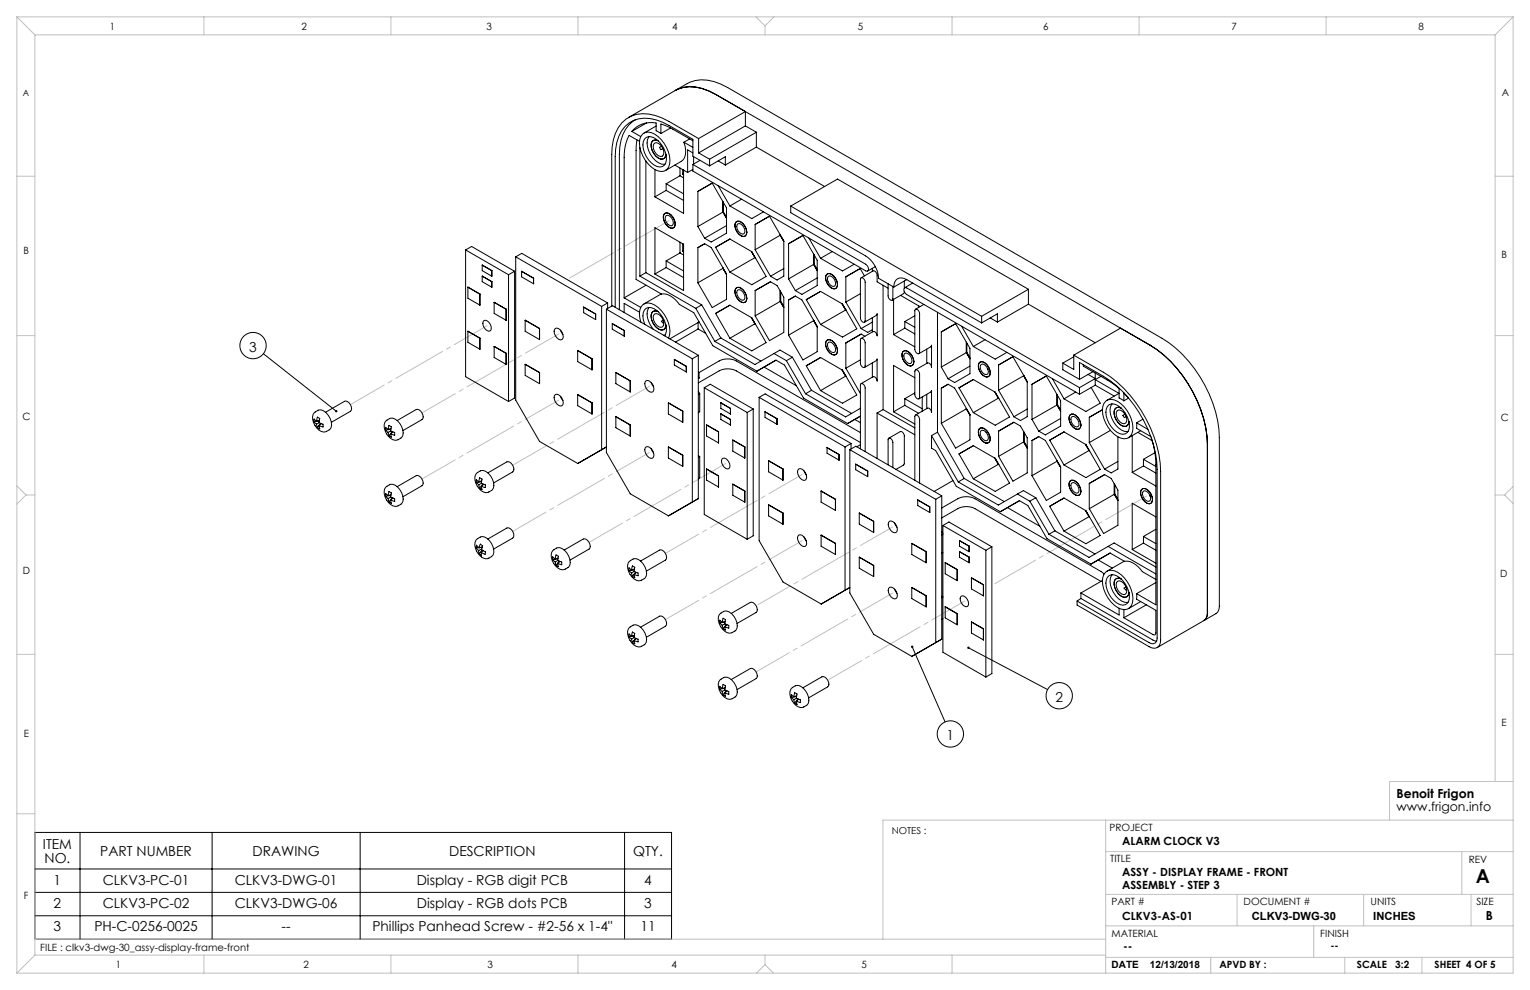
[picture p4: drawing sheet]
<svg xmlns="http://www.w3.org/2000/svg" width="432mm" height="279mm" viewBox="0 0 432 279" stroke-linecap="round" stroke-linejoin="round" font-family="sans-serif">
<g fill="none" stroke="#000" stroke-width=".28">
<path d="M177.4 33.2l16.5-9.6a10.3 10.3 0 0 1 9.5 .1l124.6 71.8a35.7 35.7 0 0 1 16.1 28v47.6a2.29 2.29 0 0 1-.9 2.1l-16.6 9.5M178.3 37.1a7 7 0 0 1 6.9-2.4v2.2l1.3 .8M178.3 37.1l2.5 1.4M179.3 33.8a9.5 9.5 0 0 0-4.4 7.8l-.1 45.8M179.8 39.5l-.3 3v36.4l7.2 4.1a5.5 5.5 0 0 1 5 2.9l4.1 2.4 5.4 9.3 12.4 7.2 5.4-3.2 2.4 1.4 5.4 9.4 12.4 7.1 3.6-2.1M180.5 39.9l-2.9-1.7a12.6 12.6 0 0 0-1.5 6.2v39.7M181.4 37.8a2.84 2.84 0 0 1 3.4 .1 9.1 9.1 0 0 1 4.2 8.5 2.53 2.53 0 0 1-4.2 1.4 9.1 9.1 0 0 1-4.2-8.5zM182.3 38.8a2.67 2.67 0 0 1 3.1 .6 6.8 6.8 0 0 1 2.5 6.6 2 2 0 0 1-3.3 .6 7.1 7.1 0 0 1-3.1-6.6zM182.5 34.7l-4.2 2.4M183.2 38.5a4.4 4.4 0 0 0 .4 5 4.4 4.4 0 0 0 4.1 2.8M184 40a3.8 3.8 0 0 0 3 4.9l.5-.2 .4-1.2a1.21 1.21 0 0 1-1.5 1.4 4.1 4.1 0 0 1-2.4-4.8 1.28 1.28 0 0 1 1.8-.4 1.3 1.3 0 0 0-1.8 .3zM185.2 35.6l-3.5 2"/>
<path d="M186.5 37.7v-2.7l3 1.2 6 3.5M189.3 36.1l-2.8 1.6M190.6 25.5a10.3 10.3 0 0 1 9.5 .2l1.9 1M194.6 39.2l-1.6 .9M197.2 39.1l-8.4-4.8a11.9 11.9 0 0 0-10.7-1.5 10 10 0 0 0-5.3 8.6l-.2 45M197.2 39.1v4.1M202 26.7l122.6 70.7a35.7 35.7 0 0 1 16.2 28v47.6a2.29 2.29 0 0 1-1 2.1M202 26.7l8.4 4.8M210.4 35.5l3.1 1.8M210.4 31.5l-13.2 7.6M210.4 35.5l-13.2 7.7M210.4 31.5v4"/>
<path d="M213.5 37.3l-13.2 7.6M213.5 37.3v4.2M180.6 41.7v36.2M182.3 45.5v31.4M184.8 40.4a2.55 2.55 0 0 1 2.4 3.3l-.3 .4a2.55 2.55 0 0 1-2.4-3.4zM184.8 47.9v7.7M186.7 41.3l-.6 .3 .2 .3 .2 .4 .6-.4M188 53.7l4.9 2.9M188 51.9l4.9 2.8M188 51.9v1.8M188 53.7l-3.2 1.9M190.5 46.6l3.6 2.1"/>
<path d="M191.9 49.6l-3.9 2.3M191.9 47.4v2.2M191.9 49.6l1 .6M192.7 47.9v1.2M192.7 49.1l.2 .2M192.9 49.1h.1M192.9 48v1.1M192.9 49.1h-.2M192.9 48v12.2l-8.1-4.6M193 40.1a5.3 5.3 0 0 1-.3 5.1l-4.9 2.9M193 40.1l2.5 1.5M195.5 46.4l48.8 28.2 .6 .6a.83 .83 0 0 1-.3 1.3l-49.1-28.2z"/>
<path d="M195.5 43.2l-1.4-.9v6.4M195.5 47.8l-1.4 .9M195.7 44.2v2.1M197.2 43.2l3.1 1.7M197.6 45.3l-2.1 1.1M200.3 46.8l-4.8-2.7v-4.8l-6.7-3.9a11.2 11.2 0 0 0-10.1-1.4 9.4 9.4 0 0 0-5 8.1l-.1 44.6M200.3 44.9v1.9M202.7 45.4l2 1.2M202.7 52.4l3.3 5.7M204 56.9v3l1 1.7M204.2 59.8l.8 1.5M204.2 57.2v2.6"/>
<path d="M204.2 59.8l-7.2 4.1M204.7 46.6v-2.4l-4.4 2.6M206 58.1l6.2 3.6 3.3-1.9M209.3 56.2l-3.3 1.9M213.5 41.5l-8.8 5.1M213.5 41.5l19.2 11.1M223.2 58.2v1.8l21.1 12.2a8 8 0 0 1 3.6 6.3l4.4 2.5M223.2 58.2l53.8 31.1M223.2 58.2l13.2-7.7 53.8 31.1M131.4 70.5l12.1 7M131.4 70.5v35.8l12.1 7M131.4 70.5l1.7-.9 12.1 7"/>
<path d="M136.1 74.8l2.7 1.6M136.1 74.8v1.6l2.7 1.5M136.1 77.9l2.7 1.6M136.1 77.9v1.6l2.7 1.6M136.1 77.9h.1M136.1 74.8h.1M138.8 76.4v1.5M138.8 79.5v1.6M138.8 76.4h.1M138.8 77.9h.1M138.8 79.5h.1M143.5 77.5v35.8"/>
<path d="M145.2 76.6l-1.7 .9M145.2 76.6v35.7l-1.7 1M145.5 72.5v40.4l6.8 11.7 10.8 6.2M145.5 72.5l24.3 14M145.5 72.5l1.7-1 24.3 14M147.2 76.6l3.4 1.9M147.2 76.6v1.5l3.4 2M150.6 78.5v1.6M150.6 78.5h.1M180.6 77.9l15.8 9.1M182.3 76.9l15.7 9.1M182.3 76.9l-1.7 1"/>
<path d="M184.8 64.3l8.1 4.6v13.1l-8.1-4.7zM187.4 60.4a1.45 1.45 0 0 1 2.2 .5 2.7 2.7 0 0 1 .5 3.4 1.86 1.86 0 0 1-2.2-1.1 2.66 2.66 0 0 1-.5-2.8zM187.7 60.2a1.91 1.91 0 0 1 2.2 1.1 2.6 2.6 0 0 1 .4 2.8 1.49 1.49 0 0 1-2.2-.6 2.65 2.65 0 0 1-.4-3.3zM188 60.9a1.88 1.88 0 0 1 1.8 2.7 1.88 1.88 0 0 1-1.8-2.7zM188 75.5l4.9 2.8M188 73.6l4.9 2.9M188 73.6v1.9M188 75.5l-3.2 1.8M191.9 71.4l-3.9 2.2M191.9 68.4v3M191.9 71.4l1 .6M192.7 68.8v2.1"/>
<path d="M192.7 70.9l.2 .1M192.9 68.9v1.9M192.9 70.8v.1M192.9 70.8l-.2 .1M197 69.9l1.9-1.1 1.8 1.1 4.3 7.4v7.2l-4 2.3-4-7zM197 63.9v-9.9l4-2.3 4 7v7.1l-4.3 2.5-1.8-1.1M197 63.9l1.9 3.3M202 69.8l4-2.3 6.2 3.5 4 7-4 2.4-6.2-3.6zM204 75.7l1 1.8M204 75.6v.1M204 75.7l-7 4.1M204.1 75.7h-.1"/>
<path d="M205 63.7l-6.1 3.5M207.7 62.7a1.45 1.45 0 0 1 2.1 .6 2.7 2.7 0 0 1 .5 3.3 1.86 1.86 0 0 1-2.2-1.1 2.66 2.66 0 0 1-.4-2.8zM208.3 63.2a1.89 1.89 0 0 1 1.6 2.8 1.89 1.89 0 0 1-1.6-2.8zM212.1 71l1 1.7M213.1 72.7l.1 .1M213.1 72.7l-7.1 4.1M213.1 70.5v-7.2l4.1-2.3 4 7v9.9l-1.9 1.1-1.9-1M213.1 70.5l4.3 7.5M213.1 72.7h.1M220.2 66.3l1 1.8M220.3 66.4l-7.2 4.1M221.2 75.8l-3.8 2.2"/>
<path d="M222.6 78.7v-9.9l4-2.3 4 7v7.1l-4.3 2.5-1.8-1.1M222.6 78.7l1.9 3.3M228.3 67.2l3.3 5.7M229.6 71.7v2.9M229.6 74.6l1 1.8M229.6 74.6l-7 4.1M229.8 74.5l.8 1.6M229.8 71.9v2.6M229.8 74.5l-.2 .1M230.6 78.4l-6.1 3.6M231.6 72.9l6.2 3.6 3.3-1.9M233.2 77.5a1.45 1.45 0 0 1 2.2 .5 2.7 2.7 0 0 1 .5 3.4 1.86 1.86 0 0 1-2.2-1.1 2.66 2.66 0 0 1-.5-2.8z"/>
<path d="M233.5 77.3a2.72 2.72 0 0 1 2.8 2.7l-.2 1.2a1.51 1.51 0 0 1-2.2-.6 2.62 2.62 0 0 1-.4-3.3zM233.8 78a1.82 1.82 0 0 1 2 2.3l-.2 .4a1.82 1.82 0 0 1-2-2.3zM234.9 71l-3.3 1.9M243 78.4l3.4-1.9h.5l.6 .9v2.1l3.1 1.8M243 78.4l.8 .3 .4 .9v10.9l-.4 .5-.8-.6-.2-.7v-10.9zM244 77.9l-1.2-2.1-4.1 2.3v7.2M246.2 75.7v.9M247 75.2l-2.1 1.3M255.2 79.3v2M255.9 78.9a2.22 2.22 0 0 0-2.6-.2 2.22 2.22 0 0 0-1 2.3M255.9 78.9l21.1 12.2M255.9 78.9l-3.6 2.1"/>
<path d="M257.6 79.9l-2.3 1.3M74.3 99.8l20.6 16.2M132 81.1v3.1l3.4 1.9M132 81.1l3.4 1.9M132 93.5v3.1l3.4 2M132 93.5l3.4 1.9M132.1 81l-.1 .1M132.1 93.5h-.1M135.4 83v3.1M135.4 95.4v3.2M136.6 90.5a1.96 1.96 0 0 1 1.7 2.9 1.96 1.96 0 0 1-1.7-2.9zM138.8 81v.1"/>
<path d="M139.5 85.3v3.1l3.3 2M139.5 85.3l3.4 2M139.5 97.8v3.1l3.3 1.9M139.5 97.8l3.3 1.9M139.5 97.8l3.4 1.9M139.5 85.3h.1M139.5 97.8h.1M142.8 99.7v3.1M142.9 87.3l-.1 3.1M142.9 99.7l-.1 3.1M142.9 99.7h-.1M148.2 90.4v3.1l4.1 2.3"/>
<path d="M148.2 90.4l4.1 2.3M148.2 90.4h.1M150.6 80.1h.1M152.3 92.7v3.1M152.3 95.8h.1M152.3 92.7h.1M156.8 92.7a2.11 2.11 0 0 1 1.8 3.1 2.11 2.11 0 0 1-1.8-3.1zM158.2 93.2l.7 1.2M163 98.9v3.2l4.1 2.3M163 98.9l4.1 2.4M163.1 98.9h-.1M164.7 86.7l3.4 1.9"/>
<path d="M164.7 86.7v1.5l3.4 2M168.1 88.6v1.6M168.1 88.6h.1M169.8 86.5v40.4l1.3-.8-8 4.7M171.1 87.3v40.4l6.8 11.7 10.8 6.2M171.1 87.3l24.3 14M171.1 87.3l1.7-1 24.3 14M171.5 85.5l-1.7 1M171.5 85.5v1.6M172.8 91.4v1.5l3.4 2M172.8 91.3l3.4 2M172.8 91.3v.1"/>
<path d="M176.1 84.1l4.7 2.7M176.2 93.3v1.6M176.2 94.8v.1M176.2 93.3h.1M180.5 88.1l-4.4-2.5v2.6M180.9 90.9a4.9 4.9 0 0 1 .5-4.9 2.84 2.84 0 0 1 3.4 .1 9.1 9.1 0 0 1 4.2 8.5l-.3 .8M182 91.6a3.9 3.9 0 0 1 .3-4.6 2.67 2.67 0 0 1 3.1 .6 6.8 6.8 0 0 1 2.5 6.7l-.3 .5M182.3 80.5l-6.2 3.6M183.2 86.8a4.4 4.4 0 0 0 .4 5l.8 1.2M184.2 88l.5-.3 1.1 .3a1.26 1.26 0 0 0-2 .8 4 4 0 0 0 3.2 4.3l.5-.2 .4-1.1a1.26 1.26 0 0 1-.5 1.2 1.26 1.26 0 0 1-1.4 0 4.3 4.3 0 0 1-2.1-4.5zM184.7 88.6a1.7 1.7 0 0 1 2.1 1.1 2.07 2.07 0 0 1 .2 2.5 1.7 1.7 0 0 1-2.1-1 2.07 2.07 0 0 1-.2-2.6zM186.6 83l-4.9 2.8"/>
<path d="M187.2 90.4l-.5 .3 .5 .5 .1-.1M187.7 94.6h-.4M196.4 87l5.3 9.3M197 92.9l2.2 1.2M197 91v1.9M197 92.9l-6.4 3.6M197.3 90.9l-8.3 4.7M198 86l5.4 9.4M198 86l-1.6 1M201.7 96.3l11.4 6.6 5.3-3.1M202 88.5l4-2.4 6.2 3.6 4 7-4 2.3-6.2-3.5zM203.4 95.4l11.3 6.5"/>
<path d="M203.4 95.4l-1.7 .9M207.7 81.4a1.45 1.45 0 0 1 2.1 .5 2.7 2.7 0 0 1 .5 3.4 1.86 1.86 0 0 1-2.2-1.1 2.66 2.66 0 0 1-.4-2.8zM208.3 81.8a1.89 1.89 0 0 1 1.6 2.9 1.89 1.89 0 0 1-1.6-2.9zM212.1 89.6l1 1.8M213.1 91.4h.1M213.1 91.4l-7.1 4.1M213.1 82l4.3-2.5 1.9 1.1 1.9 3.3v9.9l-4 2.3-4.1-7zM213.1 91.3v.1M218.4 99.8l3.5 2M218.4 99.8l1.7-1 3.5 2M220.2 82.1v3l1 1.7M220.3 85l.9 1.5"/>
<path d="M220.3 82.4v2.6M220.3 85l-7.2 4.1M222.6 84.7l1.9-1.1 1.8 1 4.3 7.5v7.2l-4 2.3-4-7zM227.5 84.6l4.1-2.4 6.2 3.6 4 7-4 2.3-6.2-3.5zM229.6 90.4l1 1.9M229.7 90.5l-7.1 4.1M233.2 96.2a1.45 1.45 0 0 1 2.2 .5 2.7 2.7 0 0 1 .5 3.3 1.86 1.86 0 0 1-2.2-1 2.66 2.66 0 0 1-.5-2.8zM233.9 96.6a1.89 1.89 0 0 1 1.6 2.8 1.89 1.89 0 0 1-1.6-2.8zM237.6 85.7l1.1 1.8M238.7 87.5l.1 .1M238.7 87.5l-7.1 4.1M238.7 85.3l4.3 7.4"/>
<path d="M238.7 87.5h.1M242.8 82.9l-4.1 2.4M243 95.5l.8 .3 .4 .9v6.6l-.4 .4-.8-.5-.2-.7v-6.5zM243 92.7l1.9 1.1 1.3-.7M244 90.9l3.3-1.9 .2-.4v6.2l-.2-.7-.7-.6-3.6 2M244.1 94.9l-1.1-.6-4.3 2.5v7.1M246.2 89.7v4M246.2 90.9l-3.2 1.8M249.2 80.5v35.1M250.6 80.1l.1 3.7 .4 .7 .5 .3 .4-.5v-3.4M252.2 94.4l6 3.5M252.2 84.5v9.9"/>
<path d="M254.2 83.4l5.5 3.1M254.8 99.3a1.45 1.45 0 0 1 2.2 .5 2.7 2.7 0 0 1 .5 3.4 1.86 1.86 0 0 1-2.3-1.1 2.66 2.66 0 0 1-.4-2.8zM255.2 82.3l-.2 .6-3.2 1.8M255.4 90.7v1.9M255.4 92.6l-3.2 1.8M255.4 92.6l2.8 1.6M255.4 90.7l2.8 1.7M255.4 99.7a1.89 1.89 0 0 1 1.6 2.8 1.89 1.89 0 0 1-1.6-2.8zM258.2 89.1l-2.8 1.6M258.4 87.3l.7 .2 .4 1v10.9l-.4 .5-.7-.6-.2-.7v-10.9zM259.3 86.3v.5M259.3 99.8l3.4-1.9 .2-.5v6.3l-.4-1-.5-.3-3.6 2"/>
<path d="M260.7 85.9l-2.3 1.4M261.6 98.5v4.1M264.6 88.1v33.9M271.4 92.1l3.3 5.7M272.7 96.6v2.9M272.7 99.5l1 1.8M272.7 99.5l-7 4.1M272.9 99.4l.8 1.6M272.9 96.8v2.6M272.9 99.4l-.2 .1M274.7 97.8l6.2 3.6 3.3-2M277 89.3v1.8"/>
<path d="M278 95.9l-3.3 1.9M279.5 89.7l2 1.2M281.5 90.9v-2.3l-4.5 2.5M290.2 85.8l-8.7 5.1M290.2 85.8l18.9 10.9M290.2 81.6l-13.2 7.7M290.2 81.6v4.2M316.2 92.6l-13.2 7.6M88.6 119l.7 .7M89.3 118.9l.3-1.2 .2 .2a.51 .51 0 0 1 .3 .8v.6M89.3 118.9l-.7-.6v.7M89.3 119.7l.3 1"/>
<path d="M90.1 119.3l.5 .2a.55 .55 0 0 1 .5 .3 .55 .55 0 0 1-.1 .7l-.9-.4M90.1 119.3l-.8 .4M90.1 118.8l-1.5 .2M90.1 118.6l-.8 .3M90.5 119.5l-.9 1.2M90.7 119.6l-.6 .5M91.9 116.4l5.4-3.2a1.89 1.89 0 0 1 1.6 2.9l-5.4 3.1M109.2 118.6a2.01 2.01 0 0 1 3 .2 3.8 3.8 0 0 1 1.2 4.7l-1 .6M109.2 118.6a2.66 2.66 0 0 0-.1 3.9 2.54 2.54 0 0 0 3.3 1.5M112.1 118.7l5.4-3.1a1.89 1.89 0 0 1 1.6 2.8l-5.4 3.1M148.2 102.8v3.1l4.1 2.4M148.2 102.8l4.1 2.3"/>
<path d="M148.2 102.8h.1M152.3 105.1v3.2M152.3 108.3h.1M152.3 105.1v.1M156.8 111.3a2.11 2.11 0 0 1 1.8 3.2 2.11 2.11 0 0 1-1.8-3.2zM158.2 111.8l.7 1.2M163 111.4l4.1 2.3M163 111.4v3.1l4.1 2.3M167.1 101.3v3.1M167.1 113.7v3.1M167.1 101.3h.1M167.1 104.4h.1"/>
<path d="M167.1 116.8h.1M167.1 113.7h.1M173.8 117.6l4.1 2.3M173.8 105.2v3.1l4 2.3M173.8 105.2l4.1 2.3M173.8 117.6v3.1l4 2.3M173.8 117.6l4 2.3M173.8 105.1v.1M177.9 110.6h-.1M177.9 107.5l-.1 3.1M177.9 119.9l-.1 3.1M177.9 119.9h-.1"/>
<path d="M177.9 107.5h-.1M182.4 107.4a2.11 2.11 0 0 1 1.8 3.2 2.11 2.11 0 0 1-1.8-3.2zM183.8 108l.7 1.1M188.6 113.7l4.1 2.3M188.6 113.7v3.1l4.1 2.4M190.3 101.5l3.4 1.9M190.3 101.5v1.5l3.4 2M192.7 116v3.2M192.7 119.1v.1M192.7 116h.1M193.7 103.4v1.6M193.7 104.9v.1"/>
<path d="M195.4 101.3v40.4l1.7-1M197.1 108.1l5.9-3.4a5.4 5.4 0 0 1 4.8 0l35 20.2M197.1 106.6l.2 .1M197.1 110.4l.4 .7M197.1 105l.2 .1M197.1 100.3v40.4M197.1 100.3l-1.7 1M197.3 105.1l5.7-3.2a5.4 5.4 0 0 1 4.8 0l35 20.2M197.3 105.1v1.6M197.3 106.7l-.2 .1M197.5 111.1v5.1l-.4 .2M197.5 111.1l-.4 .2"/>
<path d="M198.8 109.4l12.1 7M198.8 109.4v35.8l12.1 7M198.8 109.4l1.7-1 12.1 7M199.4 119.9l3.4 2M199.4 119.9v3.1l3.4 2M203.4 113.7l2.8 1.6M203.4 116.8l2.8 1.6M203.4 113.7l2.7 1.6M203.4 113.7v1.6l2.7 1.5M203.4 116.8v1.6l2.7 1.5M203.4 116.8l2.7 1.6M206.2 115.3l-.1 1.5"/>
<path d="M206.2 118.4l-.1 1.5M206.2 115.3h-.1M206.2 116.8h-.1M206.2 119.9h-.1M206.2 118.4h-.1M210.9 116.4v35.8M212.6 115.4l-1.7 1M212.6 115.4v35.8l-1.7 1M214.2 112.1l24.3 14M214.2 112.1l1.7-.9 24.3 14M214.2 112.1v40.5l6.8 11.6 10.8 6.3M215.6 103.6l9.2 5.3"/>
<path d="M215.9 116.2l3.4 2M215.9 116.2v1.6l3.4 1.9M215.9 116.2h.1M219.3 118.2v1.5M219.3 118.2h.1M219.3 119.7h.1M221.9 101.8l5.4 9.3M223.6 100.8l5.4 9.4M223.6 100.8l-1.7 1M227.3 111.1l11.4 6.6 4.1-2.5M227.5 103.2l4.1-2.3 6.2 3.6 4 7-4 2.3-6.2-3.6zM229 110.2l11.3 6.5"/>
<path d="M229 110.2l-1.7 .9M237.6 104.4l1.2 1.8M238.7 103.9l4.1 7M238.7 106.1l-7.1 4.1M241.2 118.4l1.6 .9M242.8 101.5l-4.1 2.4M244 103.7l3.3-1.9 .2-.5v6.2l-.2-.6-.7-.6-3.6 2M246.2 102.4v4M247.5 116.6l10.7 6.1M247.5 116.6v12.8M249.2 115.6l9 5.2M249.2 115.6l-1.7 1"/>
<path d="M252.2 116.2l6 3.5M255.4 112.5v1.9M255.4 114.4l-3.2 1.8M255.4 114.4l3.8 2.2M255.4 112.5l4.9 2.9M258.2 106.6l-6-3.4v13M258.2 110.9l-2.8 1.6M258.4 104.4l.7 .2 .4 1v6.5l-.4 .5-.7-.6-.2-.6v-6.6zM259.3 112.6l3.4-2 .2-.4v6.2l-.2-.7-.7-.5-3.6 1.9M260.3 112v4M261.6 111.3v4M265.7 103.6v-9.9l4-2.4 4 7v7.2l-4.3 2.5-1.8-1.1"/>
<path d="M265.7 103.6l1.9 3.3M270.7 109.5l4-2.4 6.2 3.6 4 7-4 2.3-6.2-3.5zM272.7 115.3v.1M272.7 115.4l-7 4.1M272.8 115.4h-.1M273.7 117.1l-4.3-7.6-1.8-1.1-1.9 1.1v10M273.7 117v7.1l-4 2.4-4-7M273.7 103.3l-6.1 3.6M276.4 102.4a1.45 1.45 0 0 1 2.1 .5 2.7 2.7 0 0 1 .5 3.4 1.86 1.86 0 0 1-2.2-1.1 2.66 2.66 0 0 1-.4-2.8zM276.4 102.4a1.49 1.49 0 0 1 2.2 .6 2.64 2.64 0 0 1 .4 3.3 2.7 2.7 0 0 1-2.9-2.7zM277 102.8a1.89 1.89 0 0 1 1.6 2.9 1.89 1.89 0 0 1-1.6-2.9zM278.7 104l.1 .3"/>
<path d="M280.8 110.6l1.1 1.8M281.8 110.1v-7.1l4.1-2.3 4 7v9.9l-1.9 1.1-1.9-1.1M281.8 110.1l4.3 7.5M281.8 112.3l-7.1 4.2M288.9 105.9v.2M288.9 106.1l1 1.7M288.9 106.1l-7.1 4M289 106l-.1 .1M289.9 115.4l-3.8 2.2M291.3 118.4v-10l4-2.3 4 7v7.1l-4.3 2.5-1.8-1M291.3 118.4l1.9 3.3M297 106.8l3.3 5.8"/>
<path d="M298.3 111.4v2.9l1 1.7M298.5 114.2l.8 1.5M298.5 111.6v2.6M298.5 114.2l-7.2 4.2M299.3 118.1l-6.1 3.6M299.9 102.5v1.9l4.8 2.7M301.9 117.2a1.45 1.45 0 0 1 2.2 .5 2.7 2.7 0 0 1 .5 3.3 1.86 1.86 0 0 1-2.2-1 2.66 2.66 0 0 1-.5-2.8zM302.6 117.6a1.89 1.89 0 0 1 1.6 2.8 1.89 1.89 0 0 1-1.6-2.8zM303 100.2l8.4 4.8a35.7 35.7 0 0 1 16.2 28v47.6a1.97 1.97 0 0 1-1 2.1 1.97 1.97 0 0 1-2.3-.2l-20.3-11.7v-1.2M303 100.2v4.1l-3.1-1.8M303 100.7l-3.1 1.8M303.6 110.7l-3.3 1.9"/>
<path d="M304.7 107.1v-4.8a39.3 39.3 0 0 1 13.7 10 33.7 33.7 0 0 1 8.2 20.2v47.6a1.37 1.37 0 0 1-.7 1.4 1.37 1.37 0 0 1-1.6-.1l-20.3-11.8M304.7 109.4l-48.8-28.1-.6-.1a1.36 1.36 0 0 0 .6 1.9l48.8 28.2M304.7 109.4v1.9M305.7 102.9v.4l7.2 4.2 2.9 2.2v2.6l1.4 .8M307.1 105.7l2 1.1M308 109.4l2.5 4.4-4 2.3-6.2-3.5M308.4 104.9l-3.7 2.2M309.1 107.2l6.7 3.8-3.4 2M309.1 108.7l5.4 3.1M309.1 105.3v1.5M309.1 107.2v1.5M309.1 108.7l-4.4 2.6"/>
<path d="M309.1 106.8l-4.4 2.6M310.7 106.2l-1.6 1M311.1 115.6l-3.7 2.2v7.1M312.1 113.2a2.84 2.84 0 0 1 3.3 .1 9.1 9.1 0 0 1 4.2 8.5 2.53 2.53 0 0 1-4.2 1.4 9.1 9.1 0 0 1-4.2-8.5zM313 114.2a2.67 2.67 0 0 1 3.1 .7 6.8 6.8 0 0 1 2.4 6.6 2 2 0 0 1-3.3 .5 6.4 6.4 0 0 1-2.7-7.3zM313.9 114a4.4 4.4 0 0 0 .3 5 4.4 4.4 0 0 0 4.2 2.8M314.7 115.4a3.9 3.9 0 0 0 2.9 5l.5-.3 .5-1.1a1.21 1.21 0 0 1-1.6 1.3 4.1 4.1 0 0 1-2.3-4.9 1.3 1.3 0 0 1 1.7-.2 1.32 1.32 0 0 0-1.7 .2zM315.3 115.9a1.65 1.65 0 0 1 2.2 1 2.14 2.14 0 0 1 .2 2.5 1.65 1.65 0 0 1-2.1-1 2.14 2.14 0 0 1-.3-2.5zM317.5 116.9l-.6 .3 .4 .7 .5-.3M318.3 112.1l-1.1-1.2v2.2M318.5 112.4l-1.3 .7M320.8 119.3v1.6l4 2.3"/>
<path d="M320.8 119.3l3.2 1.9M322.6 118.3l-1.8 1M90.1 120.1l.1 .9-.6-.3M92.2 121.7a2.59 2.59 0 0 1-3.4-1.7 2.63 2.63 0 0 1 .9-4.2 2.97 2.97 0 0 1 3.5 2.3 2.63 2.63 0 0 1-.3 3.2l-.7 .5M108.8 121.4l.7 .6M109.2 137.2a2.01 2.01 0 0 1 3 .3 3.8 3.8 0 0 1 1.2 4.6l-1 .7M109.2 137.3a2.66 2.66 0 0 0-.1 3.8 2.54 2.54 0 0 0 3.3 1.6M109.5 121.2l.3-1.2 .2 .2a.51 .51 0 0 1 .3 .8v.6M109.5 121.2l-.7-.6v.8M109.5 122l.3 1M109.5 139.9l.3-1.2 .2 .2a.51 .51 0 0 1 .3 .8v.6M109.5 139.9l-.7-.6v.7"/>
<path d="M110.3 122.5l.1 .9-.6-.4M110.3 121.6l.5 .3a.55 .55 0 0 1 .6 .3 .55 .55 0 0 1-.2 .6l-.9-.3M110.3 121.6l-.8 .4M110.3 121.2l-1.5 .2M110.3 139.8l-1.5 .2M110.3 120.9l-.8 .3M110.3 139.6l-.8 .3M110.7 121.8l-.9 1.2M110.9 121.9l-.6 .6M112.1 137.3l5.4-3.1a1.89 1.89 0 0 1 1.6 2.9l-5.4 3.1M134.4 136.1l.7 .7M134.8 133.4a2.01 2.01 0 0 1 3 .2 3.8 3.8 0 0 1 1.2 4.6l-1 .7"/>
<path d="M134.8 133.4a2.66 2.66 0 0 0-.1 3.8 2.54 2.54 0 0 0 3.3 1.6M135.1 136l.3-1.2 .2 .2a.51 .51 0 0 1 .3 .8v.6M135.1 136l-.7-.6v.7M135.1 136.8l.3 1M135.9 137.2l.1 1-.6-.4M135.9 136.4l.5 .2a.55 .55 0 0 1 .5 .4 .55 .55 0 0 1-.1 .6l-.9-.4M135.9 136.4l-.8 .4M135.9 135.9l-1.5 .2M135.9 135.7l-.8 .3M136.3 136.6l-.9 1.2M136.5 136.7l-.6 .5M137.7 133.5l5.4-3.1a1.89 1.89 0 0 1 1.6 2.8l-5.4 3.1"/>
<path d="M164.8 129.8l-1.7 1M177.9 123h-.1M182.4 126.1a2.11 2.11 0 0 1 1.8 3.2 2.11 2.11 0 0 1-1.8-3.2zM183.8 126.6l.7 1.2M188.6 126.2l4.1 2.3M188.6 126.2v3.1l4.1 2.3M188.7 126.1l-.1 .1M192.7 128.5v3.1M192.7 131.6h.1M192.7 128.5h.1M197.1 128.6l.4 .2M197.5 128.8l-.4 .3"/>
<path d="M197.5 128.8v6.1l-.4 .2M199.4 132.4l3.4 1.9M199.4 132.4v3.1l3.4 1.9M199.4 132.4h.1M202.8 121.9v3.1M202.8 134.3v3.1M202.8 121.9h.1M202.8 125h.1M202.8 137.4h.1M202.8 134.3h.1M204 129.3a1.96 1.96 0 0 1 1.7 3 1.96 1.96 0 0 1-1.7-3zM206.8 124.2l3.4 1.9"/>
<path d="M206.8 136.7l3.4 1.9M206.8 124.2v3.1l3.4 2M206.8 136.7v3.1l3.4 1.9M206.8 124.2l3.4 2M206.8 136.6v.1M210.2 126.1v3.2M210.2 138.6v3.1M210.2 129.3h.1M210.2 126.1v.1M210.2 138.6h.1M216.9 130l4.1 2.4M216.9 130v3.2l4.1 2.3"/>
<path d="M221 132.4h.1M221 135.5h.1M221 132.4v3.1M225.5 132.3a2.11 2.11 0 0 1 1.8 3.2 2.11 2.11 0 0 1-1.8-3.2zM226.9 132.8l.7 1.2M231.7 138.6l4.1 2.3M231.7 138.6v3.1l4.1 2.3M231.8 138.6h-.1M233.4 126.3l3.4 2M233.4 126.3v1.6l3.4 1.9M233.4 126.3h.1M236.8 128.3v1.5"/>
<path d="M236.8 128.3h.1M236.8 129.8h.1M238.5 126.1v40.5M239.8 126.9l24.3 14M239.8 126.9v40.5l6.8 11.6 10.8 6.2M239.8 126.9l1.7-1 24.3 14M240.2 125.2l-1.7 .9M240.2 125.2v1.5M241.5 131l3.4 1.9M241.5 131v1.6l3.4 1.9M241.5 131h.1M242.8 126.7v-18l.4-.5 .8 .6 .2 .7v18"/>
<path d="M242.8 125.5l-1 .6M244.9 132.9v1.6M244.9 132.9v.1M244.9 134.5h.1M250.6 131.2v-7.1l.5-.5 .5 .3 .4 1v7.1M250.8 123.7l3.3-1.9 .7 .3 .4 .6v8.4l-2.3 1.4M258.2 135.5v-17.9l.4-.5 .7 .6 .2 .7v17.9M262.9 122.9v3.6l1.2 .7 5.8 10 12.4 7.2 5.4-3.1 2.4 1.4 5.4 9.3 12.4 7.2 5.4-3.1 4.1 2.3a5.5 5.5 0 0 1 5 2.9l3.8 2.2M262.9 122.9l7.5 13.1M264.6 122l7.5 13M264.6 122l-1.7 .9M265.8 139.9v40.5l-8.4 4.8"/>
<path d="M265.8 139.9l-1.7 1M268.9 135.6l-5.3 3.1M270.4 136l11.4 6.5 7-4 3.5 2M270.7 128.1l4-2.3 6.2 3.6 4 7-4 2.3-6.2-3.6zM272.1 135l11.3 6.6M272.1 135l-1.7 1M276.4 121.1a1.45 1.45 0 0 1 2.1 .5 2.7 2.7 0 0 1 .5 3.3 1.86 1.86 0 0 1-2.2-1 2.66 2.66 0 0 1-.4-2.8zM276.6 120.8a2.86 2.86 0 0 1 2.8 3.5l-.3 .5a1.6 1.6 0 0 1-2.2-.7 2.51 2.51 0 0 1-.3-3.3zM276.8 121.6a1.65 1.65 0 0 1 2.1 1.7l-.1 .9a1.65 1.65 0 0 1-2.2-1.7zM278.3 122h.1M280.8 129.3l1 1.7M281.8 131l.1 .1"/>
<path d="M281.8 121.7l4.3-2.5 1.9 1 1.9 3.3v10l-4 2.3-4.1-7zM281.8 131l-7.1 4.1M287.1 139.4l3.5 2.1M288.9 121.8v2.9l1 1.8M289 124.6l.9 1.6M289 122v2.6M289 124.6l-7.2 4.2M291.3 124.3l1.9-1.1 1.8 1.1 4.3 7.5v7.1l-4 2.3-4-7zM296.2 124.2l4.1-2.3 6.2 3.6 4 7-4 2.3-6.2-3.6zM298.3 130v.2M298.3 130.2l1 1.7M298.3 130.2l-7 4"/>
<path d="M298.4 130.1l-.1 .1M301.9 135.8a1.45 1.45 0 0 1 2.2 .6 2.7 2.7 0 0 1 .5 3.3 1.86 1.86 0 0 1-2.2-1.1 2.66 2.66 0 0 1-.5-2.8zM302.6 136.3a1.89 1.89 0 0 1 1.6 2.8 1.89 1.89 0 0 1-1.6-2.8zM306.3 125.4l1.1 1.7M307.4 127.1l.1 .1M307.4 127.1l-7.1 4.1M307.4 136.4l4.3-2.5 1.9 1.1 1.9 3.3v9.9l-4 2.4-4.1-7zM307.4 124.9l4.3 7.5M307.4 127.1h.1M313.4 121.5l-6 3.4M314.5 136.6v2.9l1 1.7M314.6 139.4l.9 1.5"/>
<path d="M314.6 136.8v2.6M314.6 139.4l-7.2 4.2M315.5 123.3v9.1l-1.9 1.1-1.9-1.1M315.5 130.2l-3.8 2.2M319.5 122.9v10.4M319.5 133.3l6.7 3.9M321.1 122l4.1 2.4M321.9 121.6l-3.4 2M322.1 138.2a1.38 1.38 0 0 1 2.2 .4 2.81 2.81 0 0 1 .6 3.4 1.77 1.77 0 0 1-2.3-.9 2.77 2.77 0 0 1-.5-2.9zM322.1 138.2a1.45 1.45 0 0 1 2.2 .5 2.7 2.7 0 0 1 .5 3.3 1.86 1.86 0 0 1-2.2-1 2.66 2.66 0 0 1-.5-2.8zM322.7 129.6v1.9M322.7 131.5l-3.2 1.8"/>
<path d="M322.7 131.5l3.5 2M322.7 129.6l3.5 2M322.7 138.6a1.89 1.89 0 0 1 1.8 2.8 1.89 1.89 0 0 1-1.8-2.8zM324.6 139.9v.2M324.9 123.6a24.4 24.4 0 0 1 1.3 7.4v39.7l-5.4-3.2M325.9 127.8l-3.2 1.8M108.8 140l.7 .7M109.5 140.7l.3 1M110.3 141.1l.1 .9-.6-.3M110.3 140.3l.5 .2a.55 .55 0 0 1 .6 .3 .55 .55 0 0 1-.2 .7l-.9-.4M110.3 140.3l-.8 .4M110.7 140.5l-.9 1.2"/>
<path d="M110.9 140.6l-.6 .5M134.4 154.6l.1-.7 .7 .7M134.4 154.6l.7 .8M134.8 152a2.11 2.11 0 0 1 3.3 .6 3.3 3.3 0 0 1 .7 4.5l-.8 .4a1.77 1.77 0 0 1-2.1-.3M134.8 152a2.82 2.82 0 0 0-.1 3.8l1.1 1.4M135.1 155.4l.1 .9M135.1 154.5l-.7 .1M135.2 154.6l.1-.2a.49 .49 0 0 1 .5-.7 .49 .49 0 0 1 .3 .8 .78 .78 0 0 0 0 .8 .78 .78 0 0 0 .8 .4h.1l-.1 .7-1.1-.5M135.8 155.9l.1 .9-.7-.5M136 154.9l-.9 .5M136.1 154.5h-.6M136.1 155.3l-.9 1"/>
<path d="M136.1 154.3l-.9 .3M136.4 155.4l-.6 .5M137.7 152.1l5.4-3.1a1.88 1.88 0 0 1 1.6 2.9l-5.4 3.1M156 157.9l.7 .7M156.7 157.8l.2-1.2 .3 .1a.51 .51 0 0 1 .3 .9l-.1 .6M156.7 157.8l-.7-.7v.8M156.7 158.6l.2 .9M157.4 159l.2 .9-.7-.4M157.4 158.2l.5 .2a.55 .55 0 0 1 .6 .3 .55 .55 0 0 1-.1 .6l-1-.3M157.4 158.2l-.7 .4M157.5 157.7l-1.5 .2M157.5 157.5l-.8 .3"/>
<path d="M157.8 158.4l-.9 1.1M158 158.4l-.6 .6M159.2 155.2l5.4-3.1a1.89 1.89 0 0 1 1.6 2.9l-5.3 3.1M177.9 158.2a2.01 2.01 0 0 1 3 .3 3.8 3.8 0 0 1 1.2 4.6l-1 .6M177.9 158.3a2.66 2.66 0 0 0-.1 3.8 2.54 2.54 0 0 0 3.3 1.6M180.8 158.3l5.4-3.1a1.89 1.89 0 0 1 1.6 2.9l-5.4 3.1M190.3 144.6l-1.6 1M197.1 140.7l-8.4 4.9M210.2 141.7h.1M216.9 142.5l4.1 2.3M216.9 142.5v3.1l4.1 2.3M216.9 142.5h.1"/>
<path d="M221 144.8v3.1M221 144.8h.1M221 147.9h.1M225.5 151a2.11 2.11 0 0 1 1.8 3.2 2.11 2.11 0 0 1-1.8-3.2zM226.9 151.5l.7 1.2M231.7 151l4.1 2.4M231.7 151v3.2l4.1 2.3M231.8 151h-.1M235.8 156.5h.1M235.8 140.9v3.1M235.8 153.4v3.1M235.8 140.9h.1"/>
<path d="M235.8 144h.1M235.8 153.4h.1M242.5 144.8l4.1 2.3M242.5 157.3l4.1 2.3M242.5 144.8v3.1l4 2.4M242.5 157.3v3.1l4 2.3M242.5 144.8h.1M242.5 157.2v.1M246.6 147.1l-.1 3.2M246.6 159.6l-.1 3.1M251 147.1a2.11 2.11 0 0 1 1.9 3.2 2.11 2.11 0 0 1-1.9-3.2zM252.5 147.6l.7 1.2"/>
<path d="M257.3 153.4l4.1 2.3M257.3 153.4v3.1l4.1 2.3M257.4 153.4h-.1M259 141.1l3.4 2M259 141.1v1.6l3.4 1.9M259 141.1h.1M261.4 155.7v3.1M262.4 143.1v1.5M262.4 144.6h.1M262.4 143.1h.1M264.1 140.9v40.5M265.8 143.4l4.5-2.6a5.4 5.4 0 0 1 4.9 0l35.5 20.5 .9 .8"/>
<path d="M265.8 146.2l4.5-2.6a5.4 5.4 0 0 1 4.9 0l35.5 20.5M265.8 150.1l.3 .5M266.1 148.3l12.1 7M266.1 148.3v35.8l12.1 7M266.1 148.3l1.7-1 12.1 7M266.1 150.8l-.3 .2M266.1 155.9l-.3 .2M266.8 158.8l3.3 1.9M266.8 158.8v3.1l3.3 2M266.8 158.8h.1M270.8 152.6l2.7 1.5M270.8 155.7l2.7 1.5"/>
<path d="M270.8 152.6v1.6l2.7 1.5M270.8 155.7v1.6l2.7 1.5M270.8 152.6h.1M270.8 155.7h.1M273.5 154.1v1.6M273.5 157.2v1.6M278.2 155.3v35.8M279.9 154.3l-1.7 1M279.9 154.3v35.8l-1.7 1M284.3 143.3l9.2 5.2M290.6 141.5l5.4 9.3M292.3 140.5l5.4 9.3"/>
<path d="M292.3 140.5l-1.7 1M296 150.8l11.3 6.5 5.4-3.1M297.7 149.8l11.3 6.5M297.7 149.8l-1.7 1M306.3 144.1l4.2 7-4 2.4-6.2-3.6M306.5 144.1l-6.2-3.5-4.1 2.3 4.1 7M307.4 145.8l.1 .1M307.4 145.8l-7.1 4.1M307.4 145.8h.1M309.9 158l4 2.3M312.7 154.2l13.5 7.8M312.7 154.2l1.7-1 11.8 6.8"/>
<path d="M317.3 158.4l-4.9 2.8M319.5 155.1l6.7 3.8M322.7 151.4v1.9M322.7 153.3l-3.2 1.8M322.7 153.3l3.5 2M322.7 151.4l3.5 2M326.2 145.9l-6.7-3.9v13.1M326.2 149.4l-3.5 2M159.5 160.6a2.59 2.59 0 0 1-3.3-1.7 2.63 2.63 0 0 1 .9-4.2 2.97 2.97 0 0 1 3.4 2.3 2.63 2.63 0 0 1-.2 3.2l-.8 .4M177.5 179.7l.7 .7M177.5 161l.7 .7M177.9 176.9a2.01 2.01 0 0 1 3 .2 3.8 3.8 0 0 1 1.2 4.7l-.3 .2a2.61 2.61 0 0 1-4.1-1.3 2.63 2.63 0 0 1 .2-3.8"/>
<path d="M178.2 179.5l.3-1.1 .2 .1a.51 .51 0 0 1 .3 .9v.5M178.2 179.5l-.7-.6v.8M178.2 160.9l.3-1.2 .2 .1a.51 .51 0 0 1 .3 .9v.6M178.2 160.9l-.7-.7v.8M178.2 161.7l.3 .9M179 179.9l.5 .3a.55 .55 0 0 1 .6 .3 .55 .55 0 0 1-.2 .6l-.9-.3M179 162.1l.1 .9-.6-.4M179 161.3l.5 .2a.55 .55 0 0 1 .6 .3 .55 .55 0 0 1-.2 .7l-.9-.4M179 179.9l-.8 .5M179 161.3l-.8 .4M179 179.5l-1.5 .2M179 160.8l-1.5 .2"/>
<path d="M179 179.3l-.8 .2M179 160.6l-.8 .3M179.4 161.5l-.9 1.1M179.6 161.6l-.6 .5M180.8 177l5.4-3.1a1.89 1.89 0 0 1 1.6 2.8l-5.4 3.1M203.1 175.8l.7 .7M203.2 173.2a2.12 2.12 0 0 1 3.3 .1 3.8 3.8 0 0 1 1.2 4.6l-.3 .2a2.61 2.61 0 0 1-4.1-1.3 3.2 3.2 0 0 1-.1-3.6zM203.8 175.6l.3-1.1 .2 .1a.51 .51 0 0 1 .3 .9v.6M203.8 175.6l-.7-.6v.8M203.8 176.5l.3 .9M204.6 176.9l.1 .9-.6-.4M204.6 176.1l.5 .2a.55 .55 0 0 1 .5 .3 .55 .55 0 0 1-.1 .6l-.9-.3"/>
<path d="M204.6 176.1l-.8 .4M204.6 175.6l-1.5 .2M204.6 175.4l-.8 .2M205 176.2l-.9 1.2M205.2 176.3l-.6 .6M206.4 173.1l5.4-3.1a1.89 1.89 0 0 1 1.6 2.9l-5.4 3.1M233.5 169.5l-1.7 1M239.8 165.8l-8 4.7M251 165.8a2.11 2.11 0 0 1 1.9 3.1 2.11 2.11 0 0 1-1.9-3.1zM252.5 166.3l.7 1.2M257.3 165.8l4.1 2.3M257.3 165.8v3.1l4.1 2.4"/>
<path d="M257.4 165.8h-.1M261.4 168.1v3.2M265.8 168.3l.3 .2M266.1 168.5l-.3 .2M266.1 174.6l-.3 .2M266.8 171.3l3.3 1.9M266.8 171.3v3.1l3.3 1.9M266.8 171.2v.1M270.1 160.7v3.2M270.1 173.2v3.1M271.3 168.2a1.96 1.96 0 0 1 1.7 3 1.96 1.96 0 0 1-1.7-3zM274.2 163.1l3.4 1.9"/>
<path d="M274.2 175.5l3.3 2M274.2 163.1v3.1l3.3 1.9M274.2 175.5v3.1l3.3 2M274.2 175.5l3.4 2M274.2 163.1h.1M274.2 175.5h.1M277.5 177.5v3.1M277.6 165l-.1 3.1M277.6 177.5l-.1 3.1M277.6 177.5h-.1M305.1 168.9l20.3 11.7 1 .3M305.1 167.3l10.7 6.3v-1.9"/>
<path d="M305.1 167.3v1.6M305.1 168.9l-1.1 .7M310.7 164.1l-5.6 3.2M311.1 163.8l-.4 .3M312.1 161.4a2.84 2.84 0 0 1 3.3 .1 9.1 9.1 0 0 1 4.2 8.5 2.53 2.53 0 0 1-4.2 1.5 9.1 9.1 0 0 1-4.2-8.5zM313 162.5a2.67 2.67 0 0 1 3.1 .6 6.8 6.8 0 0 1 2.4 6.6 2 2 0 0 1-3.3 .5 6.4 6.4 0 0 1-2.7-7.2zM313.9 162.2a4.4 4.4 0 0 0 .3 5 4.4 4.4 0 0 0 4.2 2.8M314.7 163.6a3.9 3.9 0 0 0 2.8 5 1.32 1.32 0 0 0 1.1-1.4 1.21 1.21 0 0 1-1.6 1.3 4.1 4.1 0 0 1-2.3-4.9 1.3 1.3 0 0 1 1.7-.2l-1.2-.2zM315.4 164a2.54 2.54 0 0 1 2.5 3.3l-.3 .4a2.55 2.55 0 0 1-2.5-3.3zM317.2 172.1v2.2M317.8 165.7l-.6 .3 .5 .5 .3-.1M320.8 167.5v1.6l5.4 3.1v6.4a.49 .49 0 0 1-.2 .5 .49 .49 0 0 1-.6 0l-8.2-4.8"/>
<path d="M321.9 169.8l-3.4 2M323.5 170.7l-6.3 3.6M326.2 164.4l-5.4 3.1M178.2 180.4l.3 .9M179 180.8l.1 .9-.6-.4M179.4 180.1l-.9 1.2M179.6 180.2l-.6 .6M203.1 194.5l.7 .6M203.8 194.3l.3-1.2 .2 .2a.51 .51 0 0 1 .3 .8v.6M203.8 194.3l-.7-.6v.8M203.8 195.1l.3 1M204.6 195.6l.1 .9-.6-.4"/>
<path d="M204.6 194.7l.5 .3a.55 .55 0 0 1 .5 .3 .55 .55 0 0 1-.1 .6l-.9-.3M204.6 194.7l-.8 .4M204.6 194.3l-1.5 .2M204.6 194l-.8 .3M205 194.9l-.9 1.2M205.2 195l-.6 .6M206.4 191.8l5.4-3.1a1.89 1.89 0 0 1 1.6 2.8l-5.4 3.1M206.7 197.1a2.59 2.59 0 0 1-3.4-1.7 2.63 2.63 0 0 1 .9-4.2 2.97 2.97 0 0 1 3.5 2.3 2.63 2.63 0 0 1-.3 3.2l-.7 .5M223.3 196.8l.7 .7M223.7 194a2.01 2.01 0 0 1 3 .3 3.8 3.8 0 0 1 1.2 4.6l-1 .6M223.7 194a2.66 2.66 0 0 0-.1 3.9 2.53 2.53 0 0 0 3.3 1.6M224 196.6l.3-1.1 .2 .1a.51 .51 0 0 1 .3 .9v.6"/>
<path d="M224 196.6l-.7-.6v.8M224 197.5l.3 .9M224.8 197.9l.1 .9-.6-.4M224.8 197.1l.5 .2a.55 .55 0 0 1 .6 .3 .55 .55 0 0 1-.2 .6l-.9-.3M224.8 197.1l-.8 .4M224.8 196.6l-1.5 .2M224.8 196.4l-.8 .2M225.2 197.2l-.9 1.2M225.4 197.3l-.6 .6M226.6 194.1l5.4-3.1a1.89 1.89 0 0 1 1.6 2.8l-5.4 3.2M257.4 182.5l9.3 21.2M259 184.3l-1.6 .9"/>
<path d="M273.3 182.8l22.4 11.8M9.8 234.9h179.7v30.2h-179.7zM22.6 234.9v30.2M59.9 234.9v30.2M101.6 234.9v30.2M176.3 234.9v30.2M9.8 251.8h179.7M9.8 258.5h179.7M9.8 245.2h179.7"/>
<circle cx="71.4" cy="97.5" r="3.7"/>
<circle cx="298.9" cy="196.4" r="3.7"/>
<circle cx="268.2" cy="207.1" r="3.7"/>
</g>
<path d="M137.5 91.9l-38.3 22.1M272.2 169.7l-38.2 22" fill="none" stroke="#c0c0c0" stroke-width=".28" stroke-dasharray="15.2 1.3 1.3 1.3" stroke-dashoffset="4.6"/>
<path d="M157.7 94.3l-38.6 22.2M157.7 112.9l-38.6 22.3M183.3 109l-38.6 22.3M183.3 127.7l-38.6 22.3M204.8 130.8l-38.5 22.2M226.4 133.9l-38.6 22.3M226.4 152.6l-38.6 22.3M252 167.4l-38.6 22.2" fill="none" stroke="#c0c0c0" stroke-width=".28" stroke-dasharray="15.2 1.3 1.3 1.3" stroke-dashoffset="4.4"/>
<path d="M252 148.7l-38.1 22" fill="none" stroke="#c0c0c0" stroke-width=".28" stroke-dasharray="15.2 1.3 1.3 1.3" stroke-dashoffset="4.7"/>
<path d="M323.6 140l-42.9 24.8" fill="none" stroke="#c0c0c0" stroke-width=".28" stroke-dasharray="15.2 1.3 1.3 1.3" stroke-dashoffset="1.9"/>
<path d="M188.9 62.2l-28.1 16.3" fill="none" stroke="#c0c0c0" stroke-width=".28" stroke-dasharray="15.2 1.3 1.3 1.3" stroke-dashoffset=".9"/>
<g fill="none" stroke="#c0c0c0" stroke-width=".28">
<path d="M4.8 4.8l5 5M4.8 4.8h422.2M4.8 4.8v269.8M9.8 9.8h412.2M9.8 9.8v259.8M57.5 4.8v5M110.3 4.8v5M163.1 4.8v5M213.4 4.8l2.5 2.5M215.9 7.3v2.5M218.4 4.8l-2.5 2.5M268.7 4.8v5"/>
<path d="M321.5 4.8v5M374.3 4.8v5M422 9.8v210.7M427 4.8l-5 5M427 4.8v269.8h-422.2M4.8 49.7h5M422 49.7h5M4.8 94.7h5M422 94.7h5M4.8 137.1l2.5 2.6M7.3 139.7l-2.5 2.6M7.3 139.7h2.5"/>
<path d="M422 139.7h2.6M424.6 139.7l2.4 2.4M427 137.3l-2.4 2.4M4.8 184.7h5M422 184.7h5M4.8 229.7h5M312 231.5v43.1M427 231.5h-177.8v33.6M427 220.5h-34.8v11M312 240.3h115M312 252.4h115M349.1 252.4v8.9"/>
<path d="M384.9 252.4v8.9M412.6 240.3v12.1M415.2 252.4v8.9M9.8 265.1h302.2M9.8 269.6l-5 5M9.8 269.6h302.2M57.5 269.6v5M110.3 269.6v5M163.1 269.6v5M215.9 272.2l-2.4 2.4M215.9 272.2l2.4 2.4M215.9 269.6v2.6"/>
<path d="M268.7 269.6v5M312 270.2h115M312 261.3h115M341.7 270.2v4.4M370.8 261.3v8.9M379.5 270.2v4.4M401.3 270.2v4.4"/>
</g>
<path d="M273.1 182.6l.2 .2-.3-.1a.34 .34 0 0 0 .3 .5 .34 .34 0 0 0 .3-.5 .34 .34 0 0 0-.5-.1zM257.2 182.3a.34 .34 0 0 0 .1 .5 .34 .34 0 0 0 .5-.3 .34 .34 0 0 0-.5-.3l.1 .3zM94.7 115.8l-.1 .5h.6l-.3-.3 .3 .3-.1-.5z" fill="#000"/>
<text font-size="5.4" x="416.5" y="249.1">A</text>
<g font-size="3.9">
<text x="70.3" y="99.2">3</text>
<text x="297.9" y="198">2</text>
<text x="267.1" y="208.8">1</text>
<text x="12.1" y="239.6">ITEM</text>
<text x="12.6" y="243.5">NO.</text>
<text x="28.3" y="241.6">PART NUMBER</text>
<text x="71.3" y="241.6">DRAWING</text>
<text x="126.8" y="241.6">DESCRIPTION</text>
<text x="178.7" y="241.6">QTY.</text>
<text x="15.1" y="249.6">1</text>
<text x="29" y="249.6">CLKV3-PC-01</text>
<text x="66.3" y="249.6">CLKV3-DWG-01</text>
<text x="117.6" y="249.6">Display - RGB digit PCB</text>
<text x="181.8" y="249.6">4</text>
<text x="15.1" y="256.2">2</text>
<text x="29" y="256.2">CLKV3-PC-02</text>
<text x="66.3" y="256.2">CLKV3-DWG-06</text>
<text x="117.7" y="256.2">Display - RGB dots PCB</text>
<text x="181.8" y="256.2">3</text>
<text x="15.1" y="262.9">3</text>
<text x="26.6" y="262.9">PH-C-0256-0025</text>
<text x="79.5" y="262.9">--</text>
<text x="105.1" y="262.9">Phillips Panhead Screw - #2-56 x 1-4&quot;</text>
<text x="180.7" y="262.9">11</text>
</g>
<g font-size="3.5">
<text x="394.1" y="225.3">Benoit Frigon</text>
<text x="394.1" y="228.8">www.frigon.info</text>
<text x="419.3" y="259.7">B</text>
</g>
<g font-size="3.2">
<text x="316.7" y="238.4">ALARM CLOCK V3</text>
<text x="316.7" y="247.3">ASSY - DISPLAY FRAME - FRONT</text>
<text x="316.7" y="250.8">ASSEMBLY - STEP 3</text>
<text x="316.7" y="259.7">CLKV3-AS-01</text>
<text x="353.3" y="259.7">CLKV3-DWG-30</text>
<text x="387.6" y="259.7">INCHES</text>
<text x="317" y="268.2">--</text>
</g>
<g font-size="2.8">
<text x="31" y="8.5">1</text>
<text x="85.1" y="8.5">2</text>
<text x="137.3" y="8.5">3</text>
<text x="189.7" y="8.5">4</text>
<text x="242.1" y="8.5">5</text>
<text x="294.4" y="8.5">6</text>
<text x="347.6" y="8.5">7</text>
<text x="400.3" y="8.5">8</text>
<text x="423.8" y="27.2">A</text>
<text x="6.7" y="71.8">B</text>
<text x="423.8" y="72.8">B</text>
<text x="6.4" y="118.6">C</text>
<text x="423.5" y="118.9">C</text>
<text x="6.5" y="162.1">D</text>
<text x="423.4" y="163">D</text>
<text x="6.7" y="207.9">E</text>
<text x="423.7" y="204.9">E</text>
<text x="313.1" y="234.6">PROJECT</text>
<text x="313.3" y="243.2">TITLE</text>
<text x="414.5" y="243.6">REV</text>
<text x="6.7" y="253.8">F</text>
<text x="313.7" y="255.3">PART #</text>
<text x="351" y="255.3">DOCUMENT #</text>
<text x="386.8" y="255.3">UNITS</text>
<text x="416.7" y="255.3">SIZE</text>
<text x="11.4" y="268.4">FILE : clkv3-dwg-30_assy-display-frame-front</text>
<text x="313.7" y="264.6">MATERIAL</text>
<text x="372.6" y="264.5">FINISH</text>
<text x="375.5" y="267.9">--</text>
<text x="32.7" y="273.3">1</text>
<text x="85.7" y="273.3">2</text>
<text x="137.6" y="273.3">3</text>
<text x="189.6" y="273.3">4</text>
<text x="243.2" y="273.2">5</text>
<text x="313.7" y="273.3">DATE</text>
<text x="324.5" y="273.3">12/13/2018</text>
<text x="344.1" y="273.1">APVD BY :</text>
<text x="383" y="273.1">SCALE</text>
<text x="393.8" y="273.1">3:2</text>
<text x="404.9" y="273.1">SHEET 4 OF 5</text>
</g>
<text font-size="2.7" x="251.7" y="235.2">NOTES :</text>
<text font-size="2.5" x="6.4" y="27">A</text>
</svg>
